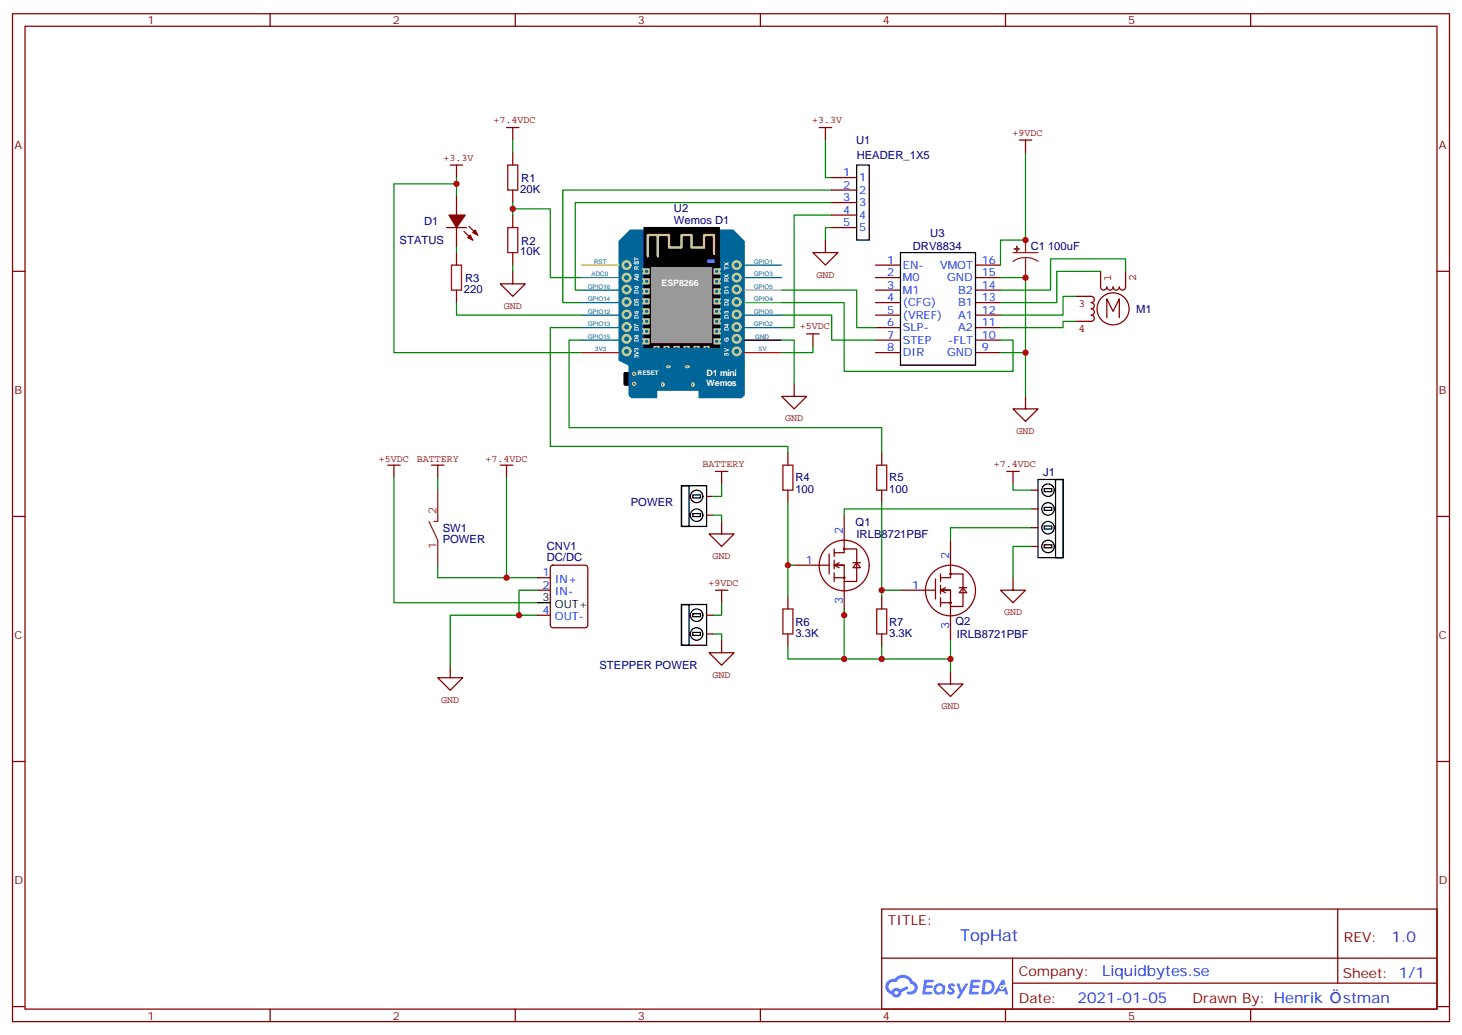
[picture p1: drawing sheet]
<svg xmlns="http://www.w3.org/2000/svg" width="412mm" height="292mm" viewBox="0 0 412 292" stroke-linecap="round" stroke-linejoin="round" font-family="sans-serif">
<g fill="none" stroke="#870000" stroke-width=".35">
<path d="M3.5 3.9h405.4v284.3h-405.4zM7.1 7.4h398.2v277.3h-398.2zM76.2 3.9v3.5M145.3 3.9v3.5M214.5 3.9v3.5M283.6 3.9v3.5M352.8 3.9v3.5M3.5 76.6h3.6M405.3 76.6h3.6M3.5 145.7h3.6M405.3 145.7h3.6M3.5 214.8h3.6"/>
<path d="M405.3 214.8h3.6M248.7 256.5h156.6v28.2h-156.6zM377.3 256.5v20.9M248.7 270.3h156.5M285.6 277.4h119.6M285.6 270.3v14.1M3.5 284h3.6M76.2 284.7v3.5M145.3 284.7v3.5M214.5 284.7v3.5M283.6 284.7v3.5M352.8 284.7v3.5"/>
<path d="M405.3 284h3.6"/>
</g>
<g fill="#5487ff">
<path d="M267.7 277.6a1.22 1.22 0 0 1 1.7 .3l-.4 .6a.47 .47 0 0 0-.3-.4 .47 .47 0 0 0-.5 .2v.1a1.23 1.23 0 0 1 .8 1.9 1.44 1.44 0 0 1-2-.2l.5-.6 .7 .4a.29 .29 0 0 0 .3-.2 .29 .29 0 0 0-.2-.3 1.04 1.04 0 0 1-.6-1.8z"/>
<path d="M260.7 276.4h2.4l.3 .2-.2 .5h-1.8l-.1 .9h1.5l.3 .4-.3 .3h-1.6l-.2 1.1 1.7 .1 .2 .3-.2 .3-2.6 .1z"/>
<path d="M273.8 276.4h2.4l.3 .2-.1 .5h-1.8l-.2 .9h1.6l.3 .4-.4 .3h-1.6l-.1 1.1 1.7 .1 .2 .3-.2 .3h-2.6z"/>
<path d="M282.6 276.4h.7l.3 1.3-.6 .3a.69 .69 0 0 0-1 .2 .69 .69 0 0 0 .4 1 .69 .69 0 0 0 .9-.6l.5-.3 .6 2.2h-.8l-.2-.8h-1.8l-.5 .8h-.8z"/>
<path d="M269.8 277.5h.8l.6 1.8 1.1-1.8h.9l-2.6 4.2h-.8l.9-1.6z"/>
<path d="M277.4 276.4l-.6 4.2h1.3a2.11 2.11 0 0 0 2.5-2.2 2.11 2.11 0 0 0-2.5-2zM278.1 277.1a1.39 1.39 0 0 1 1.7 1.5 1.39 1.39 0 0 1-1.8 1.2h-.3z"/>
<path d="M263.7 278a1.54 1.54 0 0 0-.1 2.2 1.54 1.54 0 0 0 2.2 .1l.6 .3 .3-2.3-.2-.3h-.4a1.49 1.49 0 0 0-2.4 0zM264 279a.94 .94 0 0 1 1.8 0 .94 .94 0 0 1-1.8 0z"/>
<path d="M250.4 276.8a2.18 2.18 0 0 0 1.1 3.7 1.44 1.44 0 0 0 1.6 .9 1.44 1.44 0 0 0 1.2-1.5l2-1-.5-.7-1.9 1a1.47 1.47 0 0 0-2.4 .4 1.39 1.39 0 0 1-.7-1.9 1.39 1.39 0 0 1 2-.5 2.12 2.12 0 0 1 2.2-1.3 2.12 2.12 0 0 1 1.9 1.7 1.14 1.14 0 0 1 1.1 1.4 1.14 1.14 0 0 1-1.7 .7 .43 .43 0 0 0-.5 .4 .43 .43 0 0 0 .4 .5 1.98 1.98 0 0 0 2.5-1.3 1.98 1.98 0 0 0-1.2-2.5 3.1 3.1 0 0 0-5.3-.7l-.9 .1zM252.3 280.1a.55 .55 0 0 1 1.1 0 .55 .55 0 0 1-1.1 0z"/>
<circle cx="282.6" cy="278.5" r=".26"/>
</g>
<g fill="none" stroke="#870000" stroke-width=".35">
<path d="M144.6 43v3.6M144.6 53.6v3.5M128.8 71.3v3.5M144.6 60.7v3.5M144.6 71.3v3.5M246.9 74.8h7.1M246.9 78.3h7.1M275.2 74.8h7M275.2 78.3h7M128.8 81.8v3.6M246.9 81.8h7.1M246.9 85.4h7.1"/>
<path d="M246.9 88.9h7.1M246.9 92.4h7.1M246.9 96h7.1M246.9 99.5h7.1M275.2 81.8h7M275.2 85.4h7M275.2 88.9h7M275.2 92.4h7M275.2 96h7M275.2 99.5h7M222.2 127.7v3.5M222.2 138.3v3.5"/>
<path d="M248.7 127.7v3.5M248.7 138.3v3.5M224 159.5h9.9M233.9 156.3v5.6M235.3 154.9v2.1M235.3 158v2.5M236.7 158.7l-1.4 .8 1.4 .7M238.1 154.9h3.6v9.1h-3.6M238.1 159.5h-2.8h2.8v14.1M238.1 145.3v10.6h-2.8M240.6 158.7h2.1M241.7 158.7l1 1.5h-2.1z"/>
<path d="M268.1 152.4v10.6h-2.8M222.2 168.3v3.5M222.2 178.9v3.5M235.3 161.6v2.4M235.3 163h2.8M248.7 168.3v3.5M248.7 178.9v3.5M254 166.5h9.9M263.9 163.3v5.7M265.3 161.9v2.1M265.3 165.1v2.5M265.3 168.6v2.5"/>
<path d="M265.3 170h2.8M266.7 165.8l-1.4 .7 1.4 .7M268.1 161.9h3.5v9.2h-3.5M268.1 166.5h-2.8h2.8v14.1M270.6 165.8h2.1M271.6 165.8l1.1 1.4h-2.1z"/>
<circle cx="238.1" cy="159.5" r="7.1"/>
<circle cx="238.1" cy="154.9" r=".18"/>
<circle cx="238.1" cy="163" r=".18"/>
<circle cx="268.1" cy="166.6" r="7.1"/>
<circle cx="268.1" cy="170" r=".18"/>
<circle cx="268.1" cy="161.9" r=".18"/>
</g>
<path d="M143.2 46.6h2.8v7h-2.8zM127.4 74.8h2.8v7h-2.8zM143.2 64.2h2.8v7.1h-2.8zM220.8 131.2h2.9v7.1h-2.9zM247.3 131.2h2.8v7.1h-2.8zM220.8 171.8h2.9v7.1h-2.9zM247.3 171.8h2.8v7.1h-2.8z" fill="none" stroke="#a10000" stroke-width=".35"/>
<g fill="none" stroke="#850000" stroke-width=".35">
<path d="M142.9 36h3.5M144.6 36v3.5M287.5 39.5h3.5M289.3 39.5v3.5M127 46.6h3.5M128.8 46.6v3.5M144.6 76.6v3.5h3.6l-3.6 3.5-3.5-3.5h3.5M310.4 76.6v4.4a.88 .88 0 0 0 .9 .8 .88 .88 0 0 0 .9-.8 .88 .88 0 0 0 .9 .8 .88 .88 0 0 0 .9-.8 .88 .88 0 0 0 .9 .8 .88 .88 0 0 0 .8-.8 .88 .88 0 0 0 .9 .8 .88 .88 0 0 0 .9-.8v-4.4M227.5 94.2h3.6M229.3 94.2v3.5M303.4 83.6h4.4a.88 .88 0 0 1 .9 .9 .88 .88 0 0 1-.9 .9 .88 .88 0 0 1 .9 .9 .88 .88 0 0 1-.9 .8 .88 .88 0 0 1 .9 .9 .88 .88 0 0 1-.9 .9 .88 .88 0 0 1 .9 .9 .88 .88 0 0 1-.9 .9h-4.4M312.2 89.6v-5.3l1.8 3.5 1.7-3.5v5.3"/>
<path d="M318.5 87.1a4.5 4.5 0 0 0-6.5-4 4.5 4.5 0 0 0-.8 7.6 4.5 4.5 0 0 0 7.2-2.6l.1-.8M289.3 111.8v3.6h3.5l-3.5 3.5-3.5-3.5h3.5M109.4 131.2h3.5M111.1 131.2v3.6M121.7 131.2h3.5M123.5 131.2v3.6M284 133h3.5M285.8 133v3.5M127 187.7v3.5h3.5l-3.5 3.5-3.5-3.5h3.5M268.1 189.4v3.6h3.5l-3.5 3.5-3.5-3.5h3.5"/>
</g>
<path d="M254 71.3h21.2v31.7h-21.2z" fill="none" stroke="#000" stroke-width=".35"/>
<g fill="none" stroke="#008700" stroke-width=".35">
<path d="M144.6 39.5v3.5M128.8 50.1v5.3M144.6 57.1v3.6M289.3 43v24.7h-7.1v7.1M128.8 69.5v1.8M144.6 74.8v1.8M282.2 78.3h7.1v21.2M310.4 76.6h-12.3v8.8h-15.9M317.5 76.6v-3.6h-21.2v8.8h-14.1M164 92.4h-8.8v33.5h67v1.8M164 96h-3.5v24.6h88.2v7.1M220.5 81.8h21.2v10.6h5.2"/>
<path d="M220.5 88.9h14.1v7.1h12.3M282.2 99.5h7.1v12.3M303.4 83.6h-3.5v5.3h-17.7M303.4 90.7h-3.5v1.7h-17.7M111.1 134.8v35.2h40.6M123.5 134.8v3.5M285.8 136.5v1.8h5.2M123.5 159.5v3.5h28.2M222.2 141.8v17.7h1.8M222.2 159.5v8.8M248.7 141.8v24.7h5.3M291 143.6h-52.9v1.7"/>
<path d="M291 148.9h-22.9v3.5M151.7 173.6h-24.7v14.1M238.1 171.8v14.1h30M248.7 166.5v1.8M222.2 182.4v3.5h15.9M248.7 182.4v3.5M268.1 180.6v8.8"/>
</g>
<path d="M285.8 71.3h7M289.3 72.7l1.8 .2 1.7 .8M289.3 72.7l-1.9 .2-1.6 .8M289.3 67.7v3.6M289.3 72.7v5.6" fill="none" stroke="#8c2424" stroke-width=".35"/>
<g fill="#8c2424" stroke="#8c2424" stroke-width=".35">
<path d="M286.1 70.2h1.4z"/>
<path d="M286.8 69.5v1.4z"/>
</g>
<path d="M181.7 64.2h21.1v33.9h-21.1zM176.1 105.3l.3-.2h1.4l.3 .2 .1 3-.2 .3-1.6 .1-.3-.2z" fill="#000" stroke="#000" stroke-width=".35"/>
<path d="M174.6 68.1l3.2-3.2h28.9l3.2 3.2v43.4l-.7 .7h-12v-2.1h-12v2.1h-7l-.8-.7v-8.5l-2.8-1.4z" fill="#069" stroke="#069" stroke-width=".35"/>
<path d="M183.8 75.5h16.9v21.2h-16.9z" fill="#999" stroke="#999" stroke-width=".35"/>
<g fill="none" stroke="#cc9" stroke-width=".71">
<path d="M185.6 66.3v6M201.4 71.6v-5.3h-2.8v3.5h-3.5v-3.5h-2.8v3.5h-3.6v-3.5h-6v6"/>
<circle cx="176.7" cy="74.8" r="1.06"/>
<circle cx="176.7" cy="78.3" r="1.06"/>
<circle cx="207.8" cy="78.3" r="1.06"/>
<circle cx="207.8" cy="74.8" r="1.06"/>
<circle cx="176.7" cy="85.2" r="1.06"/>
<circle cx="176.7" cy="92.3" r="1.06"/>
<circle cx="176.7" cy="99.1" r="1.06"/>
<circle cx="176.7" cy="95.6" r="1.06"/>
<circle cx="176.7" cy="81.7" r="1.06"/>
<circle cx="176.7" cy="88.7" r="1.06"/>
<circle cx="207.8" cy="92.3" r="1.06"/>
<circle cx="207.8" cy="88.7" r="1.06"/>
<circle cx="207.8" cy="81.7" r="1.06"/>
<circle cx="207.8" cy="85.2" r="1.06"/>
<circle cx="207.8" cy="95.6" r="1.06"/>
<circle cx="207.8" cy="99.1" r="1.06"/>
</g>
<path d="M199.3 73h2.5v1.4h-2.5z" fill="#69f" stroke="#000" stroke-width=".35"/>
<g fill="#333" stroke="#cc9" stroke-width=".35">
<path d="M186.8 108a.46 .46 0 0 1 .5 .5 .46 .46 0 0 1-.5 .4l-.2-.4z"/>
<path d="M195.3 108a.46 .46 0 0 1 .5 .5 .46 .46 0 0 1-.5 .4l-.2-.4z"/>
<path d="M188.1 103.3h.8a.42 .42 0 0 1-.4 .4 .42 .42 0 0 1-.4-.4z"/>
<path d="M193.4 103.3h.9a.46 .46 0 0 1-.4 .4 .46 .46 0 0 1-.5-.4z"/>
<circle cx="178.9" cy="105.5" r=".44"/>
<circle cx="178.9" cy="108.3" r=".44"/>
</g>
<g fill="#cc9" stroke="#cc9" stroke-width=".35">
<path d="M201.4 75.8h1.8v1.5h-1.8z"/>
<path d="M201.4 78.7h1.8v1.4h-1.8z"/>
<path d="M201.4 81.5h1.8v1.4h-1.8z"/>
<path d="M201.4 84.3h1.8v1.4h-1.8z"/>
<path d="M201.4 87.1h1.8v1.4h-1.8z"/>
<path d="M201.4 90h1.8v1.4h-1.8z"/>
<path d="M201.4 92.8h1.8v1.4h-1.8z"/>
<path d="M201.4 95.6h1.8v1.4h-1.8z"/>
<path d="M181.3 75.8h1.8v1.5h-1.8z"/>
<path d="M181.3 78.7h1.8v1.4h-1.8z"/>
<path d="M181.3 81.5h1.8v1.4h-1.8z"/>
<path d="M181.3 84.3h1.8v1.4h-1.8z"/>
<path d="M181.3 87.1h1.8v1.4h-1.8z"/>
<path d="M181.3 90h1.8v1.4h-1.8z"/>
<path d="M181.3 92.8h1.8v1.4h-1.8z"/>
<path d="M181.3 95.6h1.8v1.4h-1.8z"/>
<path d="M184.5 97.7h1.4v.4h-1.4z"/>
<path d="M187.3 97.7h1.4v.4h-1.4z"/>
<path d="M190.1 97.7h1.5v.4h-1.5z"/>
<path d="M193 97.7h1.4v.4h-1.4z"/>
<path d="M195.8 97.7h1.4v.4h-1.4z"/>
<path d="M198.6 97.7h1.4v.4h-1.4z"/>
</g>
<g fill="#069" stroke="#069" stroke-width=".35">
<circle cx="203.6" cy="76.6" r=".26"/>
<circle cx="202.1" cy="76.6" r=".26"/>
<circle cx="203.6" cy="79.4" r=".26"/>
<circle cx="202.1" cy="79.4" r=".26"/>
<circle cx="203.6" cy="82.2" r=".26"/>
<circle cx="202.1" cy="82.2" r=".26"/>
<circle cx="203.6" cy="85" r=".26"/>
<circle cx="202.1" cy="85" r=".26"/>
<circle cx="203.6" cy="87.8" r=".26"/>
<circle cx="202.1" cy="87.8" r=".26"/>
<circle cx="203.6" cy="90.7" r=".26"/>
<circle cx="202.1" cy="90.7" r=".26"/>
<circle cx="203.6" cy="93.5" r=".26"/>
<circle cx="202.1" cy="93.5" r=".26"/>
<circle cx="203.6" cy="96.3" r=".26"/>
<circle cx="202.1" cy="96.3" r=".26"/>
<circle cx="181" cy="76.6" r=".26"/>
<circle cx="182.4" cy="76.6" r=".26"/>
<circle cx="181" cy="79.4" r=".26"/>
<circle cx="182.4" cy="79.4" r=".26"/>
<circle cx="181" cy="82.2" r=".26"/>
<circle cx="182.4" cy="82.2" r=".26"/>
<circle cx="181" cy="85" r=".26"/>
<circle cx="182.4" cy="85" r=".26"/>
<circle cx="181" cy="87.8" r=".26"/>
<circle cx="182.4" cy="87.8" r=".26"/>
<circle cx="181" cy="90.7" r=".26"/>
<circle cx="182.4" cy="90.7" r=".26"/>
<circle cx="181" cy="93.5" r=".26"/>
<circle cx="182.4" cy="93.5" r=".26"/>
<circle cx="181" cy="96.3" r=".26"/>
<circle cx="182.4" cy="96.3" r=".26"/>
<circle cx="185.2" cy="98.4" r=".38"/>
<circle cx="188" cy="98.4" r=".38"/>
<circle cx="190.8" cy="98.4" r=".38"/>
<circle cx="193.6" cy="98.4" r=".38"/>
<circle cx="196.4" cy="98.4" r=".38"/>
<circle cx="199.3" cy="98.4" r=".38"/>
</g>
<path d="M209.9 74.8h10.6M209.9 78.3h10.6M164 88.9h10.6M164 92.4h10.6M164 81.8h10.6M164 85.4h10.6M164 96h10.6M209.9 88.9h10.6M209.9 92.4h10.6" fill="none" stroke="#069" stroke-width=".35"/>
<path d="M209.9 81.8h10.6" fill="none" stroke="#999" stroke-width=".35"/>
<path d="M209.9 85.4h10.6" fill="none" stroke="#3c3" stroke-width=".35"/>
<g fill="none" stroke="#000" stroke-width=".35">
<path d="M241.7 46.6h3.5v21.1h-3.5zM209.9 96h10.6M192.2 137h7.1v11.5h-7.1zM192.3 137.1h2.1v11.4h-2.1zM195.4 139.6h2.2v.9h-2.2zM292.8 135.3h7.1v22h-7.1zM294.5 137.9h2.2v.8h-2.2zM297.7 135.3h2.2v22h-2.2zM195.4 144.9h2.2v.8h-2.2zM294.5 143.1h2.2v.9h-2.2zM294.5 148.4h2.2v.9h-2.2zM294.5 153.7h2.2v.9h-2.2z"/>
<path d="M151.7 170h3.5M192.2 170.5h7.1v11.5h-7.1zM192.3 170.6h2.1v11.4h-2.1zM195.4 178.4h2.2v.9h-2.2zM195.4 173.1h2.2v.9h-2.2z"/>
<circle cx="295.6" cy="138.3" r="1.76"/>
<circle cx="196.5" cy="140.1" r="1.76"/>
<circle cx="196.5" cy="145.3" r="1.76"/>
<circle cx="295.6" cy="143.6" r="1.76"/>
<circle cx="295.6" cy="148.9" r="1.76"/>
<circle cx="295.6" cy="154.2" r="1.76"/>
<circle cx="196.5" cy="178.9" r="1.76"/>
<circle cx="196.5" cy="173.6" r="1.76"/>
</g>
<path d="M164 99.5h10.6M209.9 99.5h10.6" fill="none" stroke="#f00" stroke-width=".35"/>
<path d="M164 74.8h10.6" fill="none" stroke="#fc3" stroke-width=".35"/>
<path d="M164 78.3h10.6" fill="none" stroke="#0cc" stroke-width=".35"/>
<g fill="none" stroke="#008700" stroke-width=".35">
<path d="M232.8 39.5v10.6h1.8M128.8 51.9h-17.7v47.6h52.9M144.6 58.9h10.6v19.4h8.8M234.6 57.1h-72.3v24.7h1.7M234.6 53.6h-75.9v31.8h5.3M234.6 64.2h-1.8v3.5M234.6 60.7h-10.6v31.7h-3.5M128.8 85.4v3.5h35.2M220.5 96h3.5v12.3M220.5 85.4h17.6v19.4h47.7v-8.8h-3.6M229.3 97.7v1.8h-8.8M142.9 134.8v28.2"/>
<path d="M203.6 136.5v3.6h-2.5M201.1 145.3h2.5v1.8M291 154.2h-5.2v8.8M151.7 166.5h-5.3v7.1M201.1 178.9h2.5v1.7M203.6 170v3.6h-2.5"/>
</g>
<g fill="none" stroke="#850000" stroke-width=".35">
<path d="M231.1 36h3.5M232.8 36v3.5M232.8 67.7v3.6h3.6l-3.6 3.5-3.5-3.5h3.5M224 108.3v3.5h3.5l-3.5 3.6-3.5-3.6h3.5M141.1 131.2h3.5M142.9 131.2v3.6M201.8 133h3.5M203.6 133v3.5M203.6 147.1v3.5h3.5l-3.5 3.6-3.6-3.6h3.6M201.8 166.5h3.5M203.6 166.5v3.5M285.8 163v3.5h3.5l-3.5 3.5-3.6-3.5h3.6"/>
<path d="M203.6 180.6v3.5h3.5l-3.5 3.6-3.6-3.6h3.6"/>
</g>
<g fill="none" stroke="#870000" stroke-width=".35">
<path d="M128.8 55.4v5.3M234.6 50.1h7.1M234.6 53.6h7.1M234.6 57.1h7.1M125.9 64.2h5.7M128.8 64.2v5.3M130.9 65.3l2.4 2.4M132.3 63.9l2.5 2.4M234.6 60.7h7.1M234.6 64.2h7.1M291 138.3h1.8M155.5 159.7l.4-.2h9.2l.7 .4v16.5l-.5 .6-9.4 .1-.6-.5-.1-16.4z"/>
<path d="M199.3 140.1h1.8M199.3 145.3h1.8M291 143.6h1.8M291 148.9h1.8M291 154.2h1.8M151.7 163h3.5M151.7 166.5h3.5M151.7 173.6h3.5M199.3 173.6h1.8M199.3 178.9h1.8"/>
</g>
<g fill="#870000" stroke="#870000" stroke-width=".35">
<path d="M131.9 67l.7-.7 .7 1.4z"/>
<path d="M133.3 65.6l.8-.7 .7 1.4z"/>
<path d="M126.6 60.7h4.6l-2.4 3.5z"/>
</g>
<path d="M123.5 138.3v8.8h-1.1M121 147.1l2.5 5.3v7.1" fill="none" stroke="#8c2424" stroke-width=".35"/>
<g fill="#c00">
<circle cx="289.3" cy="99.5" r=".88"/>
<circle cx="289.3" cy="78.3" r=".88"/>
<circle cx="289.3" cy="67.7" r=".88"/>
<circle cx="268.1" cy="185.9" r=".88"/>
<circle cx="238.1" cy="173.6" r=".88"/>
<circle cx="222.3" cy="159.5" r=".88"/>
<circle cx="238.1" cy="185.9" r=".88"/>
<circle cx="248.7" cy="185.9" r=".88"/>
<circle cx="248.7" cy="166.5" r=".88"/>
<circle cx="144.6" cy="58.9" r=".88"/>
<circle cx="128.8" cy="51.9" r=".88"/>
<circle cx="146.4" cy="173.6" r=".88"/>
<circle cx="142.9" cy="163" r=".88"/>
</g>
<text font-size="4.6" fill="#00f" x="270.8" y="265.5">TopHat</text>
<g font-size="4.2" fill="#00f">
<text x="392.5" y="265.7">1.0</text>
<text x="310.9" y="275.3">Liquidbytes.se</text>
<text x="304" y="283.1">2021-01-05</text>
<text x="378.9" y="283">stman</text>
</g>
<g font-size="3.9" fill="#800">
<text x="250.5" y="261.1">TITLE:</text>
<text x="379.1" y="265.7">REV:</text>
<text x="287.4" y="275.3">Company:</text>
<text x="378.7" y="275.9">Sheet: 1/1</text>
<text x="287.4" y="282.9">Date:</text>
<text x="336.4" y="283">Drawn By: Henrik</text>
</g>
<g font-size="3.2" fill="#800">
<text x="41.6" y="6.9">1</text>
<text x="110.8" y="6.9">2</text>
<text x="179.9" y="6.9">3</text>
<text x="249.1" y="6.9">4</text>
<text x="318.2" y="6.9">5</text>
<text x="4.1" y="42">A</text>
<text x="405.9" y="42">A</text>
<text x="4.1" y="111.1">B</text>
<text x="405.9" y="111.1">B</text>
<text x="4.1" y="180.3">C</text>
<text x="405.9" y="180.3">C</text>
<text x="4.1" y="249.4">D</text>
<text x="405.9" y="249.4">D</text>
<text x="41.6" y="287.7">1</text>
<text x="110.8" y="287.7">2</text>
<text x="179.9" y="287.7">3</text>
<text x="249.1" y="287.7">4</text>
<text x="318.2" y="287.7">5</text>
</g>
<g font-size="3.2" fill="#000080">
<text x="241.5" y="40.6">U1</text>
<text x="241.7" y="44.8">HEADER_1X5</text>
<text x="147" y="51.4">R1</text>
<text x="146.8" y="54.4">20K</text>
<text x="190.1" y="59.9">U2</text>
<text x="119.6" y="63.5">D1</text>
<text x="190.1" y="63.1">Wemos D1</text>
<text x="112.7" y="68.8">STATUS</text>
<text x="147" y="69">R2</text>
<text x="257.5" y="70.6">DRV8834</text>
<text x="262.4" y="66.8">U3</text>
<text x="290.7" y="70.6">C1</text>
<text x="295.6" y="70.6">100uF</text>
<text x="146.8" y="72">10K</text>
<text x="130.9" y="82.6">220</text>
<text x="131.2" y="79.6">R3</text>
<text x="320.5" y="88.2">M1</text>
<text x="224.4" y="135.8">R4</text>
<text x="250.8" y="135.8">R5</text>
<text x="294.3" y="134.2">J1</text>
<text x="177.9" y="142.9">POWER</text>
<text x="224.4" y="139.1">100</text>
<text x="250.8" y="139.1">100</text>
<text x="124.9" y="149.9">SW1</text>
<text x="241.4" y="148.4">Q1</text>
<text x="124.9" y="153.2">POWER</text>
<text x="154.2" y="155.2">CNV1</text>
<text x="241.6" y="151.9">IRLB8721PBF</text>
<text x="154.2" y="158.2">DC/DC</text>
<text x="224.4" y="179.7">3.3K</text>
<text x="224.4" y="176.5">R6</text>
<text x="250.8" y="179.7">3.3K</text>
<text x="250.8" y="176.5">R7</text>
<text x="269.5" y="176.4">Q2</text>
<text x="269.9" y="179.9">IRLB8721PBF</text>
<text x="169.1" y="188.8">STEPPER POWER</text>
</g>
<g font-size="3.2" fill="#00f">
<text x="237.9" y="49.7">1</text>
<text x="237.9" y="53.3">2</text>
<text x="242.4" y="51.2">1</text>
<text x="237.9" y="56.8">3</text>
<text x="242.4" y="54.7">2</text>
<text x="242.4" y="58.2">3</text>
<text x="237.9" y="60.3">4</text>
<text x="237.9" y="63.9">5</text>
<text x="242.4" y="61.7">4</text>
<text x="242.4" y="65.3">5</text>
<text x="250.2" y="74.4">1</text>
<text x="250.2" y="78">2</text>
<text x="254.7" y="75.8">EN-</text>
<text x="265.2" y="75.8">VMOT</text>
<text x="276.9" y="78">15</text>
<text x="276.9" y="74.4">16</text>
<text x="250.2" y="81.5">3</text>
<text x="254.7" y="79.4">M0</text>
<text x="254.7" y="82.9">M1</text>
<text x="267.2" y="79.4">GND</text>
<text x="270.3" y="82.9">B2</text>
<text x="276.9" y="81.5">14</text>
<text x="250.2" y="85">4</text>
<text x="250.2" y="88.5">5</text>
<text x="254.7" y="86.4">(CFG)</text>
<text x="254.7" y="90">(VREF)</text>
<text x="270.3" y="86.4">B1</text>
<text x="270.3" y="90">A1</text>
<text x="276.9" y="88.5">12</text>
<text x="276.9" y="85">13</text>
<text x="250.2" y="92.1">6</text>
<text x="250.2" y="95.6">7</text>
<text x="254.7" y="93.5">SLP-</text>
<text x="270.3" y="93.5">A2</text>
<text x="276.9" y="95.6">10</text>
<text x="276.9" y="92.1">11</text>
<text x="250.2" y="99.1">8</text>
<text x="254.7" y="97">STEP</text>
<text x="254.7" y="100.5">DIR</text>
<text x="267.2" y="100.5">GND</text>
<text x="267.5" y="97">-FLT</text>
<text x="276.9" y="99.1">9</text>
<text x="237.8" y="150.6" transform="rotate(-90 237.8 150.6)">2</text>
<text x="227.3" y="159.1">1</text>
<text x="267.8" y="157.7" transform="rotate(-90 267.8 157.7)">2</text>
<text x="153" y="162.6">1</text>
<text x="153" y="166.2">2</text>
<text x="156.5" y="164.4">IN+</text>
<text x="156.5" y="167.9">IN-</text>
<text x="257.3" y="166.2">1</text>
<text x="153" y="173.2">4</text>
<text x="237.8" y="170.3" transform="rotate(-90 237.8 170.3)">3</text>
<text x="156.5" y="175">OUT-</text>
<text x="267.8" y="177.3" transform="rotate(-90 267.8 177.3)">3</text>
</g>
<g font-size="3.2" fill="#840000">
<text x="313.4" y="79.3" transform="rotate(-90 313.4 79.3)">1</text>
<text x="320.5" y="79.3" transform="rotate(-90 320.5 79.3)">2</text>
<text x="304.2" y="86.6">3</text>
<text x="304.2" y="93.7">4</text>
</g>
<g font-size="3.2" fill="#8d2323">
<text x="123.1" y="145" transform="rotate(-90 123.1 145)">2</text>
<text x="123.1" y="154.8" transform="rotate(-90 123.1 154.8)">1</text>
</g>
<g font-size="3.2">
<text x="153" y="169.7">3</text>
<text x="156.5" y="171.4">OUT+</text>
</g>
<g font-size="2.8" fill="#840000">
<text x="139.2" y="34.7">+7.4VDC</text>
<text x="229.1" y="34.7">+3.3V</text>
<text x="285.6" y="38.3">+9VDC</text>
<text x="125.1" y="45.3">+3.3V</text>
<text x="230.3" y="78.3">GND</text>
<text x="142.1" y="87.1">GND</text>
<text x="225.6" y="92.9">+5VDC</text>
<text x="221.5" y="118.9">GND</text>
<text x="286.7" y="122.4">GND</text>
<text x="106.9" y="130.5">+5VDC</text>
<text x="117.5" y="130.5">BATTERY</text>
<text x="136.9" y="130.5">+7.4VDC</text>
<text x="198.2" y="131.7">BATTERY</text>
<text x="280.4" y="131.7">+7.4VDC</text>
<text x="201" y="157.7">GND</text>
<text x="199.8" y="165.3">+9VDC</text>
<text x="283.2" y="173.6">GND</text>
<text x="201" y="191.2">GND</text>
<text x="124.5" y="198.3">GND</text>
<text x="265.6" y="200">GND</text>
</g>
<g font-size="2.5" fill="#fff">
<text x="186.6" y="80.7">ESP8266</text>
<text x="199.3" y="106.2">D1 mini</text>
<text x="199.3" y="108.9">Wemos</text>
</g>
<g font-size="1.8" fill="#069">
<text x="166.9" y="78">ADC0</text>
<text x="167.6" y="74.4">RST</text>
<text x="212.6" y="74.4">GPIO1</text>
<text x="212.6" y="78">GPIO3</text>
<text x="165.8" y="81.5">GPIO16</text>
<text x="212.6" y="81.5">GPIO5</text>
<text x="165.8" y="85">GPIO14</text>
<text x="165.8" y="88.5">GPIO12</text>
<text x="212.6" y="85">GPIO4</text>
<text x="212.6" y="88.5">GPIO0</text>
<text x="165.8" y="92.1">GPIO13</text>
<text x="165.8" y="95.6">GPIO15</text>
<text x="212.6" y="92.1">GPIO2</text>
<text x="213" y="95.6">GND</text>
<text x="167.9" y="99.1">3V3</text>
<text x="214.1" y="99.1">5V</text>
</g>
<g font-size="1.8" fill="#fff">
<text x="180.2" y="82.8" transform="rotate(-90 180.2 82.8)">D0</text>
<text x="180.2" y="79.3" transform="rotate(-90 180.2 79.3)">A0 RST</text>
<text x="205.6" y="82.8" transform="rotate(-90 205.6 82.8)">D1 RX TX</text>
<text x="180.2" y="89.9" transform="rotate(-90 180.2 89.9)">D6</text>
<text x="180.2" y="86.4" transform="rotate(-90 180.2 86.4)">D5</text>
<text x="205.6" y="89.9" transform="rotate(-90 205.6 89.9)">D3</text>
<text x="205.6" y="86.4" transform="rotate(-90 205.6 86.4)">D2</text>
<text x="205.6" y="93.4" transform="rotate(-90 205.6 93.4)">D4</text>
<text x="180.2" y="101.1" transform="rotate(-90 180.2 101.1)">3V3</text>
<text x="180.2" y="96.6" transform="rotate(-90 180.2 96.6)">D8 D7</text>
<text x="205.6" y="100.4" transform="rotate(-90 205.6 100.4)">5V</text>
<text x="205.6" y="96.4" transform="rotate(-90 205.6 96.4)">G</text>
<text x="179.9" y="105.8">RESET</text>
</g>
</svg>
